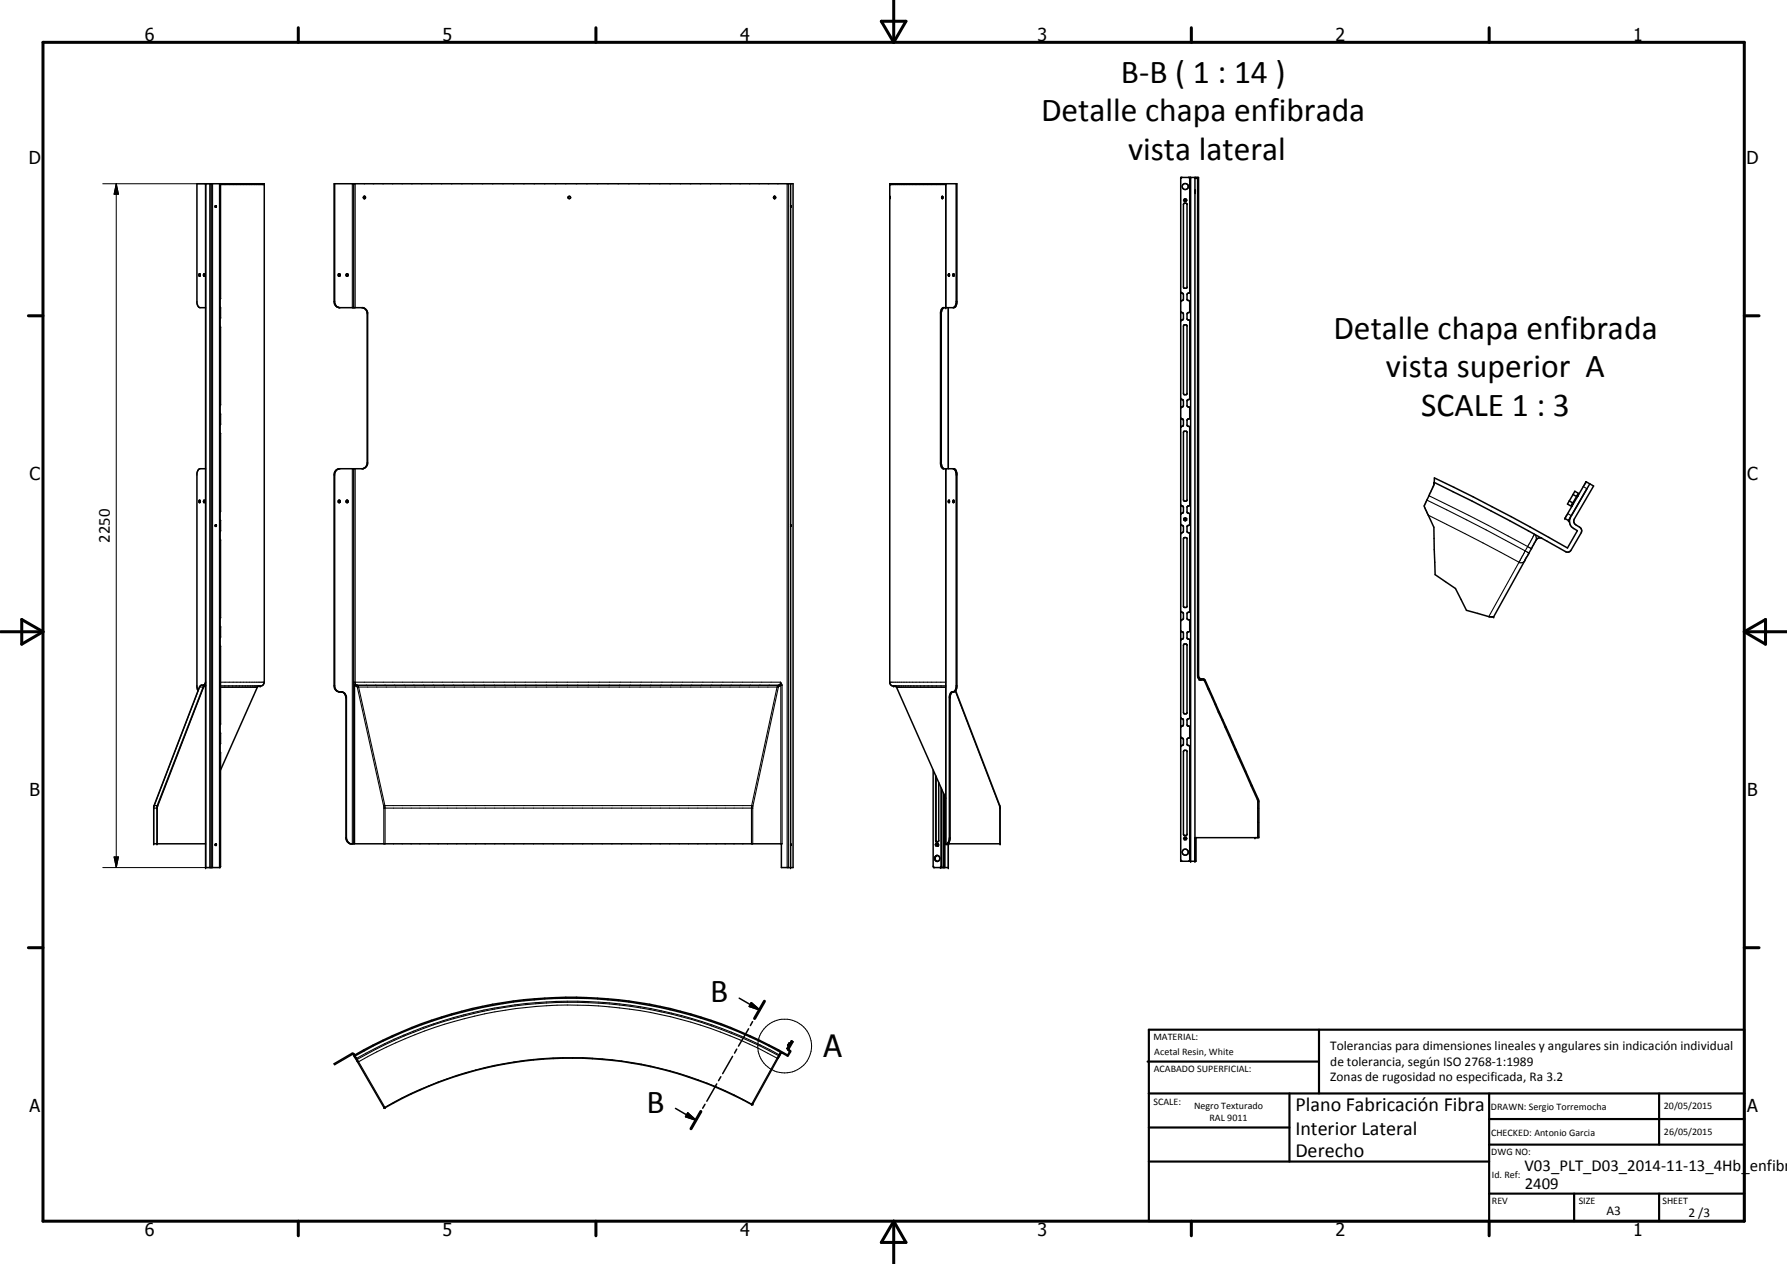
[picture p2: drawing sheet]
<svg xmlns="http://www.w3.org/2000/svg" width="420mm" height="297mm" viewBox="0 0 420 297" stroke-linecap="round" stroke-linejoin="round" font-family="sans-serif">
<g fill="none" stroke="#000" stroke-width=".35">
<path d="M48.3 43.2v160.7h3.5M50.7 48.6l.1 .1M50.8 48.3l-.1 .3M50.8 48.4h-.2l.1 .3M50.8 48.4v.2M50.8 48.6l-.1 .1M50.8 48.4l-.1 .1M51.6 43.2v160.7M51.8 43.3v-.1v160.7M51.8 43.3h10.3M51.8 43.3v27M78.7 43.2v28l.5 .9 .7 .2"/>
<path d="M85.7 46.1l.1 .3-.2 .3M133.6 46.2l.4-.1 .1 .4a.29 .29 0 0 1-.4 .1 .29 .29 0 0 1-.1-.4zM182 46.1l.4 .2-.3 .4-.2-.3zM182.1 46.1l-.1 .4 .2 .2M185.9 48.6l.1 .1M185.9 43.2v160.7M186 48.3l-.1 .1M186 48.3h.1M186 48.3v.3M186 48.6v.1M209.2 43.3h13.2M221.5 46.7h.1"/>
<path d="M221.6 46.6l.1-.3-.2-.2-.1 .3 .1 .3M221.6 46.2v.4M221.6 46.6v.1M222.4 43.2v29.1M224.8 43.2v28l-.2 .7-.5 .4M277.8 41.7l-.2 .3M278.3 47.8h.5l.3 .1v19.7l-.2 .1h-.5l-.2-.2zM278.5 46.7h.3l.2 .3-.2 .4h-.3l-.2-.4zM278.6 47l.2 .1-.1 .1zM279.6 41.7l.1 .2v26.8l-.6 .5v1.2l.6 .4v2.5l-.6 .5v1.1l.6 .5v18.3l-.5 .3-.1 .2v1.1l.1 .2 .5 .3v2.5l-.5 .3-.1 .2v1.1l.1 .2 .5 .3v18.3l-.6 .5v1.2l.6 .4v2.5l-.6 .4v1.3l.6 .3v18.4l-.5 .3-.1 .2v1.3l.6 .3v2.5l-.5 .2-.1 .3v1.2l.6 .4v18.3l-.6 .5v1.1l.1 .3 .5 .2v2.5l-.6 .5v1.1l.6 .5v26.8l-.2 .2M279.9 41.7v160.7M281 41.9h.6"/>
<path d="M281 41.7v160.7M281 44.7v.4M281 44.7h.1M281.6 41.7v117.3l.2 .5 .6 .3M47 64.4a.23 .23 0 0 0-.2 .2 .23 .23 0 0 0 .2 .3M47 64.4v.5M48.1 64.4l-.1-.1-.2 .3 .3 .3M48.1 64.4v.5M48.3 72.3l-1.6-.1-.4-1v-28h15.8v117.1l-.2 .6-.5 .3h-9.6M51.8 72.1v2.8M51.8 76.7v18.6M51.8 70.3h.1"/>
<path d="M79.7 64.3l-.2 .2 .2 .4M79.7 64.3l.2 .3-.2 .3M79.7 64.3l.2 .1 .1 .2-.3 .3M81.6 64.3l.2 .1 .1 .2-.3 .3M81.6 64.3l.1 .2-.1 .4M81.6 64.3l-.2 .3 .2 .3M85.3 72.3l.8 .6 .2 .8v35l-.2 .8-.8 .7M221.9 72.3l-.4 .4-.2 .7v35.6l.2 .7 .4 .5M223 72.3v37.9M223 64.4v.4l.2 .1M223.1 64.3h.1M223.1 64.3l-.1 .1"/>
<path d="M223.2 64.3v.1M223.2 64.4v.5M224.1 64.4v.4l.2 .1M224.1 64.3h.1M224.1 64.3v.1M224.2 64.3l.1 .1M224.3 64.4v.5M277.6 68.6l.6 .6v1.2l-.6 .5M277.6 73.2l.6 .6v1.1l-.6 .6M278.3 76.4l.5-.1 .3 .2v16.1l-.2 .2h-.5l-.2-.3zM51.8 97.2v2.7M277.6 93.6l.6 .6v1.1l-.6 .6"/>
<path d="M277.6 98.2l.6 .6v1.1l-.6 .6M47 117.6a.23 .23 0 0 0-.2 .2 .23 .23 0 0 0 .2 .3M47 117.6v.5M48.1 117.6h-.2l-.1 .3 .3 .2M48.1 117.6v.5M48.3 110.2l-1.6 .1-.4 1v50.1l.3 .9M51.8 101.7v.1M51.8 101.8v18.5M79.7 117.6l.2 .3-.2 .2M79.7 117.6l-.2 .1 .2 .4M79.7 117.6h.2l.1 .3-.3 .2M79.9 110.2l-.7 .2-.5 .9v50.1l.5 .9 .7 .3"/>
<path d="M81.6 117.6h.2l.1 .3-.3 .2M81.6 117.6l.1 .1-.1 .4M81.6 117.6l-.2 .3 .2 .2M222.4 110.2v88.1M223.2 117.6l-.2 .1v.3l.2 .1M223.2 117.6v.5M223.2 118.1h.1M224.1 118.1h.1M224.1 110.2l.5 .4 .2 .7v50.1l-.2 .8-.4 .4M224.3 117.6h-.2v.5M224.3 117.6v.5M224.3 118.1h-.1"/>
<path d="M277.6 118.6l.6 .6v1.2l-.6 .5M278.3 101.4l.6-.1 .2 .2v16.1a.48 .48 0 0 1-.9-.1zM337.2 113.4l-.2 .8-1.5 3.3a1.97 1.97 0 0 0-.3 2.3l1.9 4.1 .3 11.1 4.8 3.3 2.6 5.1 5.4 1.5h1l9.3-16.8a2.55 2.55 0 0 1 1.4-1.7l.6 .1M337.2 113.4l.1-1.1 9.1 4.5 8.9 4.6 13.2 7.4 2.4-4.1-.9-.5a1.97 1.97 0 0 1-.7-2.7M337.2 113.4a563.2 563.2 0 0 1 31.3 16.4l.4-.1 .5-.4 2.4-4.1 .1-.6a2.21 2.21 0 0 0-1.5-1.4l-.4-.6 .2-.6 4.5-7.8-1.8-1-5 8.6 .9 .5 .5-.8M369 117.7l.8 .5M369 117.7l-.5 .7 1.1 .6M369.6 118.4l.3 .1M369.7 118.3l.2 .1M369.8 118.2l-.3 .5 .1 .1M369.9 116.2l.4-.8 .8 .6-.3 .5M369.9 116.2l1 .6"/>
<path d="M369.9 116.2l-.9 1.5M370.7 117.1l-.2-.1-.7 1.2M370.8 116.5l.2 .1M370.8 116.5h.2M370.8 116.4l.2 .1M371 116.1l.2 .1M373.1 114.9l-3.6 6.3M373.8 113.7l-4.5 7.8M50.7 123.6l.1 .1M50.8 123.4v.3M50.8 123.4h-.2l.1 .3h.1M50.8 123.4l.1 .2"/>
<path d="M50.8 123.4h-.1M50.8 123.5l.1 .1M50.9 123.6l-.1 .1M50.9 123.4l-.1 .1M51.8 122.1v2.8M51.8 126.7v18.6M185.9 123.4h.1v.3M185.9 123.7h.1M186 123.7h.1M277.6 123.2l.6 .5v1.3l-.6 .5M277.9 120.6h.1M277.9 125.2h.1"/>
<path d="M278.3 126.4l.5-.1 .3 .2v16.1l-.2 .1h-.5l-.2-.2zM278.3 121.8l.4-.1 .3 .1v.4l-.3 .2-.4-.2zM278.6 122h.2l-.2 .2zM51.8 147.2v2.7M51.8 151.7v18.6M51.8 145.3h.1M51.8 149.9h.1M277.6 143.6l.6 .6v1.3l-.4 .1-.2 .3M277.6 148.2l.6 .6v1.2l-.4 .2-.2 .3M278.3 151.4l.6-.1 .2 .2v16.1a.47 .47 0 0 1-.5 .2 .47 .47 0 0 1-.4-.3zM281.9 159.8h1l.3 .3 12.4 27.8 .1 8.9M48.3 160.6l-.6 .4"/>
<path d="M48.3 160.3v.1M51.8 172.1v2.8M51.8 176.7v27.1M51.8 170.3h.1M60.9 161.2l-.4 .2-8.7 19.6M80.3 162.6l.7 .4 .4 1v33.1l.3 .8 .6 .4h101.6M183.2 161h-99.9v37.3M210.3 161.2l.5 .3 11.6 26.1M222.4 161.2h-12.5l-.5-.3-.2-.4v-117.3h15.8v28l-.2 .7-.4 .4h-2.7l-.4 .4-.2 .7v35.6l.2 .7 .4 .5h2.7l.4 .4 .2 .7v50.1l-.3 .9-.4 .3M224 162.6l-.4 .4-.2 1v33.1l-.2 .8-.4 .4M224.2 162.6h-.1M224.3 162.6h-.5l-.3 .2-.3 .9v33.2l-.2 1-.4 .4"/>
<path d="M224.7 162.3l10.4 27 .1 9h-13.2M277.6 168.6l.6 .6v1.1l-.6 .6M277.6 173.2l.6 .6v1.1l-.6 .6M278.3 176.4l.5-.1 .3 .2v19.6a.47 .47 0 0 1-.5 .3 .47 .47 0 0 1-.4-.4zM36.9 198.3l.1-9 10.8-27.8 .5-.5h-1l-.4 .5-10.8 28.1v8.7h12.2M50.7 198.4l.1 .3M50.7 198.5l.1 .2M50.8 198.4h-.1M50.8 198.4h-.2v.2l.2 .1M50.8 198.4l.1 .1M50.8 198.4l-.1 .1M50.9 198.5h.1"/>
<path d="M50.9 198.5l-.1 .2M50.9 198.4v.2M82.5 198.3l-.7-.4-.4-1v-33.2a1.43 1.43 0 0 0-1.8-1.1l-.8-.6-.2-.8v-49.6a1.39 1.39 0 0 1 1.2-1.4h5.6l.7-.5 .3-.7v-35.6l-.3-.7-.7-.4h-5.6a1.39 1.39 0 0 1-1.2-1.4v-27.7h107.9v160.7h-2.8v-5.6M185.9 198.4l.1 .1-.1 .2M219.4 181v22.6l.3 .3M220 182.2v15.4l.1 .2 .6-.2v-13.7M220.1 182.5v15l.1 .3M220.1 198.2h.2M220.1 198.2l-.2 .3 .1 .3h.4M220.1 198.2h.3M220.2 198.2h.3M220.3 198.4v.2"/>
<path d="M220.3 198.5v.1M220.3 198.5h-.2l.2 .1M220.4 198.2h.1M220.4 198.2l.1 .3M220.5 198.2l.2 .3M220.5 198.5h.2M220.5 198.5l-.1 .3M220.7 198.5l-.3 .3M221.3 185.2v18.5l-.2 .1M221.4 185.4v18.3l-.3 .2M221.9 186.6v17.3M222 186.9v17"/>
<path d="M222.2 198.3v5.6M223 198.3v5.6h-3.5M223 198.1v.2M278.5 196.7h.4l.1 .4-.2 .3h-.3l-.2-.4zM278.6 197h.2v.1h-.2zM281 196.8h15v-8.4l-.1-.6-12.5-27.8-.4-.4-.8-.1-.4-.5v-117.3h-4.2v160.7h3.6v-5.6M219.5 203.8v.1M220.2 201a.71 .71 0 0 1 .8 .7 .71 .71 0 0 1-.6 .7M220.2 201a.76 .76 0 0 0-.3 .8 .76 .76 0 0 0 .5 .6M220.2 202.4h.2M220.2 201a.7 .7 0 0 0-.5 .7 .7 .7 0 0 0 .4 .7M221.1 203.8l-.1 .1"/>
<path d="M277.6 202.1l.3 .3M173.8 234.6l4.8 2.7M176.6 235.6l2 1.7-2.4-.8zM179.7 235.3l-2.3 4.1M83.2 248v.1M83.2 248.1l.2 .2M83.4 248.3l.5 .4-.4-.2M83.4 248.3v.1M165.8 259.5l-.6 .9M168.5 254.7l-2.3 4.1M169.5 253l-.6 1M172.2 248.2l-2.3 4.1"/>
<path d="M173.2 246.5l-.5 1M176 241.8l-2.4 4M176.9 240.1l-.5 .9M183.9 247.4h-.2l-.4 .5-6.4 11.6a88.7 88.7 0 0 0-86.6 .8l-6.9-12M185.1 246.4h.1M185.2 245.5l.3 .2M185.2 245.5l.2 .4M185.3 246.4l.1 .5 .3 .2-.5 .8a102.1 102.1 0 0 0-101.8 0l-.3-.3h-.4l-4.1 2.4 .1 .2 4.2-2.5 .3 .3M185.3 246.4l-.1 .1-.1-.1M185.4 245.8h.1M185.5 245.2v-.1l.2 .2M185.5 245.7l-.1 .1"/>
<path d="M185.5 245.7h.1M185.5 245.2l.2 .2M185.5 245.2l-.3 .3M185.6 245.4l-.1 .3M185.7 245.3h.1M186.1 244.9l-.7 1.4M186.3 244.7l.2 .1-1 1.7 .4 .4v.3l-.6 .9a102.6 102.6 0 0 0-102 0l-.1-.1M186.3 244.7l-1 1.7M186.3 244.7l-.2-.1-1 1.8M158.8 260.5l4.8 2.7M161.7 261.5l1.9 1.7-2.4-.8zM164.8 261.2l-2.3 4.1"/>
<circle cx="85.7" cy="46.4" r=".27"/>
<circle cx="278.7" cy="43.8" r=".73"/>
<circle cx="278.7" cy="200.3" r=".71"/>
</g>
<g fill="none" stroke="#000" stroke-width=".25">
<path d="M48.4 43.2v160.7M49.3 43.2v160.7M49.6 43.2v160.7M49.7 43.2v160.7M50 43.2v160.7M51.8 43.4h.1M82.8 43.2v29.1M83.1 43.2v29.1M83.2 43.2v29.1M83.5 43.2v29.1M185.1 43.2v160.7M185.4 43.2v160.7"/>
<path d="M185.9 43.2v160.7M222.4 43.2v29.1M51.8 70.1h.1M51.8 72.4h.1M51.8 74.7h.1M51.8 77h.1M78.6 70.9h.1M86.3 73.7h.1M221.1 73.7h.2M223 72.3v37.9M224.8 70.9h.2M51.8 95.1h.1"/>
<path d="M51.8 97.4h.1M51.8 99.7h.1M51.8 101.9h.1M78.6 111.6h.1M82.8 110.2v88.1M83.1 110.2v88.1M83.2 110.2v50.3l.2 .5 .4 .2M83.5 110.2v50.4l.3 .6M86.3 108.7h.1M221.1 108.7h.2M222.4 110.2v88.1M224.8 111.6h.2"/>
<path d="M335.5 117.5l14 7 9.1 5M336 116.5a459.2 459.2 0 0 1 23.2 11.9M372.3 114.3l.8 .6M51.8 120.1h.1M51.8 122.4h.1M51.8 124.7h.1M51.8 127h.1M335.8 121.1l12.9 6.5 8.5 4.5M357.2 132.1l-7.2 12.8M358.5 131.8l-.7 .4-.6-.1M358.6 129.5l-1.4 2.6M358.6 129.5l.9 .5"/>
<path d="M359.2 128.4l-.6 1.1M359.2 128.4l.9 .5M359.5 130h.1M361.2 126.9l-.1-.9-.3-.5-1.6 2.9M368.6 120.7l.9 .5M51.8 145.1h.1M51.8 147.4h.1M51.8 149.6h.1M51.8 151.9h.1M46.9 161.5h.9M47.5 161l-.4 .1-.2 .4-10.7 27.9-.1 8.9M47.8 161.5h.1"/>
<path d="M47.9 161.5l-10.8 27.9M48.3 161.2h.1M48.3 161.2l-.4 .3M48.3 160.5l-.3 .5h-.3M48.3 161.1v.1M51.8 170.1h.1M51.8 172.4h.1M51.8 174.7h.1M51.8 177h.1M51.8 160.3h10.3M51.8 161.5h8.7M78.6 161.2h.1"/>
<path d="M81.4 164h.1M83.2 160.3h100.3M83.7 161.2l.1-.2h.3l.2 .5 6.2 27.8v9M83.8 161.2l.2 .3M84 161.5h99M84 161.5l6.2 27.9M183 161.5l-6 27.9M183.1 161l.1 .2M183.2 161.2l-.2 .3M183.3 161.2l-.1-.2h-.2l-.3 .5-6 27.8v9M183.5 160.3l.4 .7v37.3M183.5 160.3l.1 38"/>
<path d="M183.5 160.3l-.1 .5-.2 .2M183.9 161.1l-.7 .1M209.2 160.3h.1M209.2 160.3h13.2M210.8 161.5h11.6M223.2 164h.2M224.6 162.4l10.4 27M224.8 161.2h.2M36.1 189.9h.1M36.1 189.9h.9M36.2 189.3l.9 .1M36.9 189.9h.1"/>
<path d="M37 189.3v.1M37 189.9v8.4M37.1 189.4l-.1 .5M81.4 196.9h.1M90.2 189.4h86.8M90.2 189.4v8.9M90.2 189.9h86.8M177 189.4v8.9M220 197.5h.1M221.8 186.3v17.6M222.3 187.4v10.9M222.7 198.3h.1"/>
<path d="M223 198.3v5.6M223.2 196.9h.2M235 189.4l.1 .5M235 189.4h.1M235.1 189.9h.1M235.1 189.3l-.1 .1M235.1 189.9v8.4M235.2 189.9h.1M51.8 203.6h.1M221.2 203.9h.1M221.3 203.6h.1M83.5 248.1h.1"/>
<path d="M83.5 248.1l.5 .9M83.7 248.8h.1M84 249h-.2M84 249l.3 .5M84 249.5h.3M84.3 249.5l6.2 10.7M176.7 259.5h.1M176.7 259.5a87.6 87.6 0 0 0-86.2 .7M177 259.4l-.3 .1M182.7 248.7l-6 10.8M182.7 248.7a100.1 100.1 0 0 0-98.4 .8M183 248.6l-.3 .1"/>
<path d="M183 248.1l.2 .1M183 248.1l-.3 .6M183 248.1a101 101 0 0 0-99 .9M183.2 247.9a101.2 101.2 0 0 0-99.5 .9M183.2 247.9l-.2 .2M183.2 247.9h.1M183.3 247.9h.1M183.5 247.3h.1M183.5 247.3l.1 .2M183.5 247.3l-.3 .6M185.2 246.2l.2 .1M186 244.9h.1"/>
<path d="M90.2 260.1l.3 .1M90.5 260.3h.1M90.5 260.2v.1"/>
</g>
<g fill="#000">
<circle cx="48.3" cy="43.2" r=".18"/>
<circle cx="185.9" cy="43.2" r=".18"/>
<circle cx="209.2" cy="43.2" r=".18"/>
<circle cx="209.2" cy="46.1" r=".18"/>
<circle cx="209.2" cy="43.3" r=".18"/>
<circle cx="222.4" cy="43.2" r=".18"/>
<circle cx="279.9" cy="41.7" r=".18"/>
<circle cx="281" cy="45.2" r=".18"/>
<circle cx="281.6" cy="41.9" r=".18"/>
<circle cx="222.4" cy="72.3" r=".18"/>
<circle cx="222.4" cy="110.2" r=".18"/>
<circle cx="337.2" cy="113.4" r=".18"/>
<circle cx="372.9" cy="113.2" r=".18"/>
<circle cx="367.9" cy="121.8" r=".18"/>
<circle cx="368.8" cy="122.3" r=".18"/>
<circle cx="351.2" cy="144.9" r=".18"/>
<circle cx="61.2" cy="161.2" r=".18"/>
<circle cx="210.1" cy="161.2" r=".18"/>
<circle cx="36.1" cy="198.3" r=".18"/>
<circle cx="36.9" cy="198.3" r=".18"/>
<circle cx="220.3" cy="198.2" r=".18"/>
<circle cx="220.6" cy="198.5" r=".18"/>
<circle cx="220.6" cy="198.6" r=".18"/>
<circle cx="222.4" cy="198.3" r=".18"/>
<circle cx="222.7" cy="198.3" r=".18"/>
<circle cx="223" cy="198.3" r=".18"/>
<circle cx="235.2" cy="198.3" r=".18"/>
<circle cx="281" cy="196.8" r=".18"/>
<circle cx="295.1" cy="196.8" r=".18"/>
<circle cx="48.3" cy="203.9" r=".18"/>
<circle cx="185.9" cy="203.9" r=".18"/>
<circle cx="223" cy="203.9" r=".18"/>
<circle cx="279.9" cy="202.4" r=".18"/>
<circle cx="281" cy="202.4" r=".18"/>
<circle cx="281" cy="202.2" r=".18"/>
<circle cx="83.3" cy="248.2" r=".18"/>
<circle cx="177" cy="259.5" r=".18"/>
<circle cx="185.2" cy="246.5" r=".18"/>
<circle cx="90.2" cy="260.2" r=".18"/>
</g>
<g fill="none" stroke="#000" stroke-width=".71">
<path d="M10.1 9.9h400v277.1h-400zM70.1 6.5v3.4M140.1 6.5v3.4M207.2 5h5.8l-2.9 4.9zM210.1 0v9.9M280.1 6.5v3.4M350.1 6.5v3.4M6.7 74.2h3.4M410.1 74.2h3.5M.1 148.5h10M5.1 145.6l5 2.9-5 2.9zM410.1 148.5h10"/>
<path d="M410.1 148.5l5-2.9v5.8zM6.7 222.7h3.4M179.7 235.3l-2.3 4.1M410.1 222.7h3.5M164.8 261.2l-2.3 4.1M70.1 287v3.4M140.1 287v3.4M210.1 287v10M210.1 287l2.9 5h-5.8zM280.1 287v3.4M350.1 287v3.4"/>
</g>
<g fill="none" stroke="#000" stroke-width=".51">
<path d="M269.8 249.5h40.3M270.1 242h140v45h-140zM270.1 257h140M303.2 257v16M310.1 242v15M350.1 257v30M390.1 257v12M270.1 265h33.1M270.1 273h80M350.1 269h60M350.1 263h60M350.1 280.5h60"/>
<path d="M370.1 280.5v6.5M390.1 280.5v6.5"/>
</g>
<g fill="none" stroke="#000" stroke-width=".24">
<path d="M24.2 43.2h25.8M27.3 43.2l.5 2.4h-1zM27.3 43.2v160.7M281.6 57.9l.2 .1M281.6 54.7h.2M281.6 51.4h.2M281.6 48l.2 .1M281.6 44.8h.2M281.6 77.6l.2 .1M281.6 74.3l.2 .1M281.6 71.1h.2M281.6 67.8l.2 .1"/>
<path d="M281.6 64.5l.2 .1M281.6 61.2l.2 .1M281.6 97.4l.2 .1M281.6 94.1h.2M281.6 90.8h.2M281.6 87.5h.2M281.6 84.2l.2 .1M281.6 80.9l.2 .1M281.6 117.1h.2M281.6 113.8l.2 .1M281.6 110.5l.2 .1M281.6 107.2l.2 .1"/>
<path d="M281.6 103.9l.2 .1M281.6 100.7h.2M281.6 136.8l.2 .1M281.6 133.5l.2 .1M281.6 130.2l.2 .1M281.6 127h.2M281.6 123.7h.2M281.6 120.4h.2M281.6 156.5l.2 .1M281.6 153.2l.2 .1M281.6 150h.2M281.6 146.7h.2"/>
<path d="M281.6 143.4h.2M281.6 140.1l.2 .1M283.3 160.3l.3 .1M285 164l.3 .1M286.7 167.8h.2M288.3 171.5l.3 .1M290 175.2l.3 .1M291.7 178.9l.2 .1M293.3 182.7l.3 .1M295 186.4l.2 .1M295.7 196.5l.3 .1M295.7 193.2l.3 .1"/>
<path d="M295.7 189.9l.3 .1M24.2 203.9h25.8M26.8 201.4h1l-.5 2.5z"/>
<circle cx="184.5" cy="245.8" r="6.3"/>
</g>
<path d="M27.3 43.2l.5 2.4h-1zM26.8 201.4h1l-.5 2.5zM176.6 235.6l2 1.7-2.4-.8zM161.7 261.5l1.9 1.7-2.4-.8z" fill="#000"/>
<g font-size="7.9">
<text x="263.5" y="19.6">B-B ( 1 : 14 )</text>
<text x="244.8" y="28.5">Detalle chapa enfibrada</text>
<text x="265.2" y="37.5">vista lateral</text>
<text x="313.5" y="79.7">Detalle chapa enfibrada</text>
<text x="325.9" y="88.7">vista superior A</text>
<text x="334.1" y="97.7">SCALE 1 : 3</text>
<text x="167" y="235.6">B</text>
<text x="152" y="261.5">B</text>
</g>
<text font-size="7.2" x="193.6" y="248.5">A</text>
<g font-size="4.7">
<text x="304.6" y="261.2">Plano Fabricación Fibra</text>
<text x="304.6" y="266.6">Interior Lateral</text>
<text x="304.6" y="272">Derecho</text>
</g>
<g font-size="4.2">
<text x="34" y="9.6">6</text>
<text x="104" y="9.6">5</text>
<text x="174" y="9.6">4</text>
<text x="244" y="9.6">3</text>
<text x="314" y="9.6">2</text>
<text x="384" y="9.6">1</text>
<text x="6.8" y="38.7">D</text>
<text x="410.6" y="38.7">D</text>
<text x="7" y="112.9">C</text>
<text x="410.8" y="112.9">C</text>
<text x="7" y="187.1">B</text>
<text x="410.8" y="187.1">B</text>
<text x="7" y="261.4">A</text>
<text x="410.8" y="261.4">A</text>
<text x="34" y="290.4">6</text>
<text x="104" y="290.4">5</text>
<text x="174" y="290.4">4</text>
<text x="244" y="290.4">3</text>
<text x="314" y="290.4">2</text>
<text x="384" y="290.4">1</text>
</g>
<g font-size="3.9">
<text x="25.8" y="127.6" transform="rotate(-90 25.8 127.6)">2250</text>
<text x="358.5" y="275.1">V03_PLT_D03_2014-11-13_4Hb_enfibr</text>
<text x="358.5" y="279.4">2409</text>
</g>
<g font-size="3.1">
<text x="312.7" y="246.8">Tolerancias para dimensiones lineales y angulares sin indicación individual</text>
<text x="312.7" y="250.4">de tolerancia, según ISO 2768-1:1989</text>
<text x="312.7" y="254">Zonas de rugosidad no especificada, Ra 3.2</text>
<text x="377.7" y="285.6">A3</text>
<text x="397" y="285.9">2 /3</text>
</g>
<g font-size="2.4">
<text x="271.2" y="244.4">MATERIAL:</text>
<text x="271.3" y="252">ACABADO SUPERFICIAL:</text>
<text x="271.4" y="247.9">Acetal Resin, White</text>
<text x="271.2" y="259.7">SCALE:</text>
<text x="280.7" y="260.7">Negro Texturado</text>
<text x="284.3" y="263.4">RAL 9011</text>
<text x="350.6" y="260.8">DRAWN: Sergio Torremocha</text>
<text x="391.2" y="260.6">20/05/2015</text>
<text x="350.6" y="267">CHECKED: Antonio Garcia</text>
<text x="391.2" y="266.7">26/05/2015</text>
<text x="350.6" y="271.4">DWG NO:</text>
<text x="350.8" y="276.9">Id. Ref:</text>
<text x="350.8" y="282.8">REV</text>
<text x="371.2" y="282.9">SIZE</text>
<text x="390.9" y="282.9">SHEET</text>
</g>
</svg>
